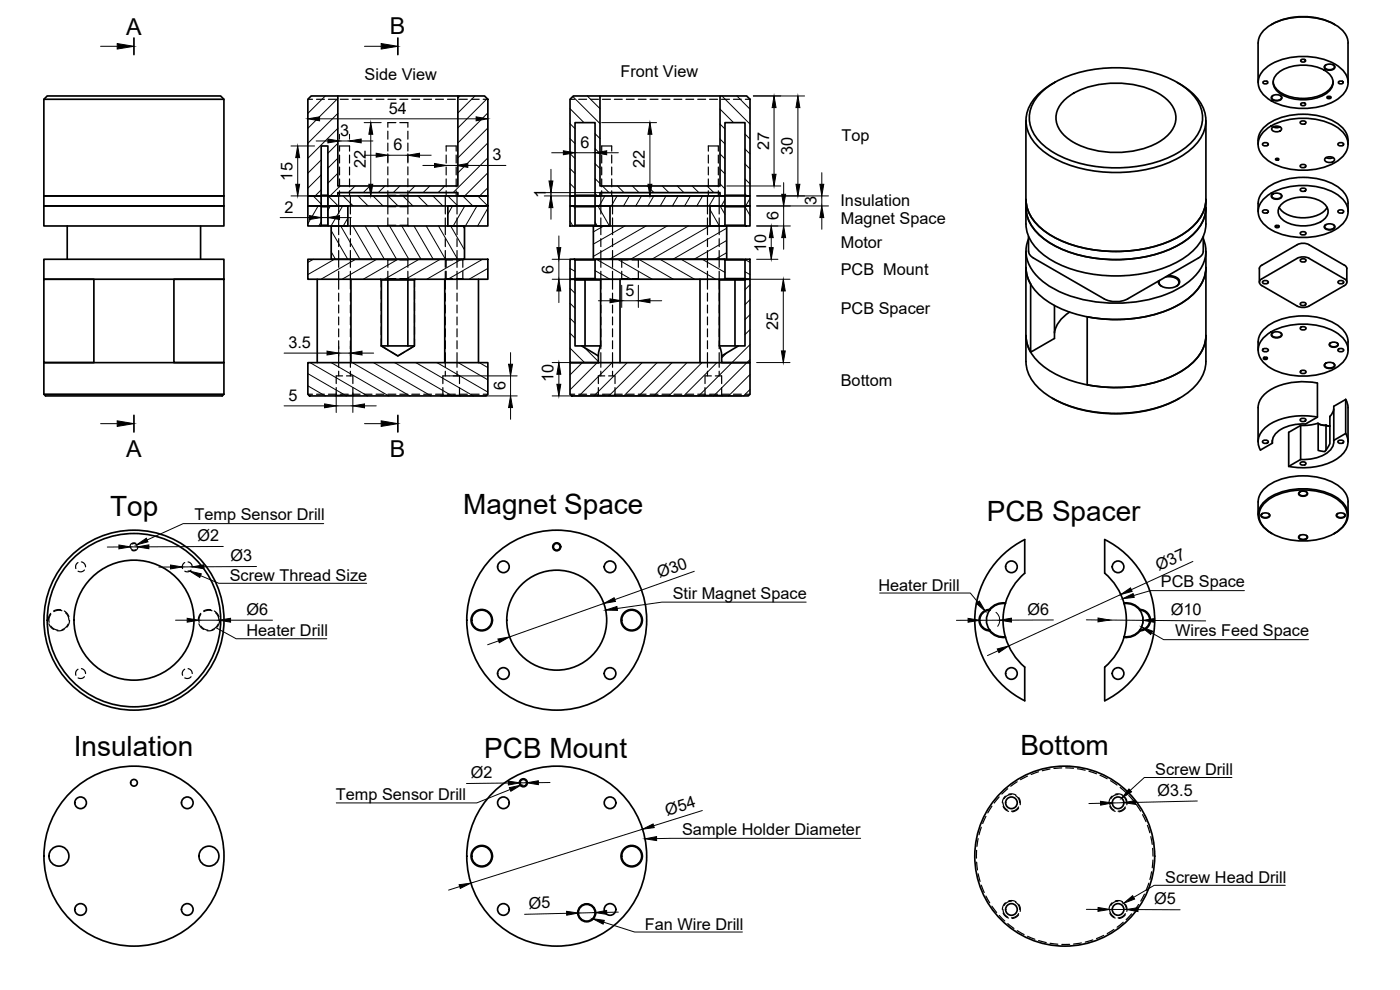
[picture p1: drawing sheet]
<svg xmlns="http://www.w3.org/2000/svg" width="420mm" height="297mm" viewBox="0 0 420 297" stroke-linecap="round" stroke-linejoin="round" font-family="sans-serif">
<!-- layer: Visible -->
<g fill="none" stroke="#000" stroke-width=".51">
<path d="M377.6 12.9v11.9M377.6 12.9a7.8 7.8 0 0 1 5.8-6.4 20.5 20.5 0 0 1 18.8 1.9 6 6 0 0 1 2.4 4.5v11.9M381.5 7.4a20 20 0 0 1 19.1 0M390.6 17.9l.8-.1 .4 .3a.76 .76 0 0 1-.7 .5 .76 .76 0 0 1-.7-.5zM397.6 19.7a2.08 2.08 0 0 1 3 .3 1.78 1.78 0 0 1-3 .6zM397.9 19.5a.64 .64 0 0 0-.4 .6 .64 .64 0 0 0 .5 .6 1.66 1.66 0 0 0 2.5-.7l-.4-.5M13.2 29.8l1-1h52l1 1v29h-54zM13.2 29.8h54M92.4 29.8l1-1h8v27h36v-27h8l1 1v29h-9v-1h-36v1h-2.8l-.2-.2v-14.8h-2v14.8l-.2 .2h-3.8zM101.4 28.8h36M171.1 29.8l1-1h8v27h36v-27h8l1 1v29h-1.3l-.2-.2v-21.8h-6v21.8l-.2 .2h-1.3v-1h-36v1h-1.3l-.2-.2v-21.8h-6v21.8l-.2 .2h-1.3zM180.1 28.8h36"/>
<path d="M307.9 36.2v31a12.3 12.3 0 0 0 5.7 9.6 38.4 38.4 0 0 0 25.9 5.8 31.4 31.4 0 0 0 19.1-7.9 10.9 10.9 0 0 0 3.3-7.5v-31M312.3 27.9a30.6 30.6 0 0 1 19.5-7.5 37.5 37.5 0 0 1 23.1 5.3 11.7 11.7 0 0 1 5.9 10.9 13.7 13.7 0 0 1-7.5 9.4 40.6 40.6 0 0 1-36.8 0 13.2 13.2 0 0 1-7.6-10.7 10.6 10.6 0 0 1 3.4-7.4zM316.5 24.8a15.3 15.3 0 0 0-8.5 10 11.2 11.2 0 0 0 4.7 10.2 36.5 36.5 0 0 0 24.3 6.7 35.2 35.2 0 0 0 20.1-6.7 10.9 10.9 0 0 0 4.4-11.5 15.9 15.9 0 0 0-8.2-8.7M319.7 29.7a25.5 25.5 0 0 1 20.3-4.3 18 18 0 0 1 11.8 6.3 6.8 6.8 0 0 1-1.7 9.3 25.5 25.5 0 0 1-20.3 4.3 18 18 0 0 1-11.7-6.3 6.8 6.8 0 0 1 1.6-9.3zM379.2 24.4l.8-.1 .5 .3a.76 .76 0 0 1-.7 .6 .76 .76 0 0 1-.8-.6zM379.5 39.3a19.4 19.4 0 0 1 17.3-3.1 10.2 10.2 0 0 1 7.5 5.7 6.1 6.1 0 0 1-3.7 6.9 20.7 20.7 0 0 1-20.2-.7 5.3 5.3 0 0 1-.9-8.8zM379.5 20.8a19.4 19.4 0 0 1 17.4-3.1 10.2 10.2 0 0 1 7.5 5.7 6.1 6.1 0 0 1-3.8 6.9 20.7 20.7 0 0 1-20.2-.8 5.3 5.3 0 0 1-.9-8.7zM381.7 28.9a2.08 2.08 0 0 1 3 .3 1.78 1.78 0 0 1-3 .5zM381.8 38.3a1.95 1.95 0 0 1 2.8 .3 1.67 1.67 0 0 1-2.8 .5zM382 28.7a.64 .64 0 0 0-.4 .6 .64 .64 0 0 0 .5 .6 1.66 1.66 0 0 0 2.5-.7l-.4-.5M382.1 38.1l1.3 .2 .8-.2M382.1 24.5a6.2 6.2 0 0 0 5.3 4.6 12.8 12.8 0 0 0 11.7-2.4l.8-1.4 .2-.8"/>
<path d="M383.1 22.3a12.9 12.9 0 0 1 15.9 0 3.5 3.5 0 0 1-.7 5.5 13.5 13.5 0 0 1-14.5 0 3.5 3.5 0 0 1-.7-5.5zM390.3 36.6a.91 .91 0 0 1 .9-.4 .91 .91 0 0 1 .7 .8 .91 .91 0 0 1-1 .3 .91 .91 0 0 1-.6-.7zM390.6 31l.8-.1 .4 .3a.76 .76 0 0 1-.7 .5 .76 .76 0 0 1-.7-.5zM398.4 29l.6-.1 .4 .4-.7 .3-.4-.3zM398.5 29a.44 .44 0 0 0 .3 .5 .44 .44 0 0 0 .5-.4l-.1-.1M401.9 24.4l.8-.1 .4 .3a.76 .76 0 0 1-.7 .6 .76 .76 0 0 1-.7-.6zM13.2 58.8h54v3h-54zM92.4 58.8h4v3h-4zM96.4 58.6h2M96.4 58.8h2M98.4 58.8h48v3h-48zM171.1 58.8h1.5v3h-1.5z"/>
<path d="M172.6 58.6h6M172.6 58.8h45v3h-39v-3M217.6 58.6h6M217.6 58.8h6M223.6 58.8h1.5v3h-1.5zM307.9 59.9a12.3 12.3 0 0 0 5.7 9.6 38.4 38.4 0 0 0 25.9 5.7 31.4 31.4 0 0 0 19.1-7.8 10.9 10.9 0 0 0 3.3-7.5M377.6 43.3a6.9 6.9 0 0 1 4.5-7.1 20.4 20.4 0 0 1 20 1.4 6 6 0 0 1 2.5 5.7M378.9 43.1a.91 .91 0 0 1 1-.4 .91 .91 0 0 1 .7 .8 .91 .91 0 0 1-1 .3 .91 .91 0 0 1-.7-.7zM379.5 59.5a19.4 19.4 0 0 1 17.4-3.1 10.2 10.2 0 0 1 7.5 5.7 6.1 6.1 0 0 1-3.8 6.9 20.7 20.7 0 0 1-20.2-.8 5.3 5.3 0 0 1-.9-8.7zM381.7 58.4a2.08 2.08 0 0 1 3 .3 1.78 1.78 0 0 1-3 .6zM382 58.2a.64 .64 0 0 0-.4 .6 .64 .64 0 0 0 .5 .6 1.66 1.66 0 0 0 2.5-.7l-.4-.5M382.9 47.6l.5-.1 .4 .4-.6 .2-.4-.2z"/>
<path d="M390.3 49.6a.91 .91 0 0 1 .9-.3 .91 .91 0 0 1 .7 .7 .91 .91 0 0 1-1 .4 .91 .91 0 0 1-.6-.8zM390.3 56.7a.91 .91 0 0 1 .9-.3 .91 .91 0 0 1 .7 .7 .91 .91 0 0 1-.9 .4 .91 .91 0 0 1-.7-.8zM397.7 47.5a1.95 1.95 0 0 1 2.8 .3 1.67 1.67 0 0 1-2.8 .5zM398 47.3l1.3 .2 .8-.2M401.6 43.1a.91 .91 0 0 1 .9-.4 .91 .91 0 0 1 .7 .8 .91 .91 0 0 1-.9 .3 .91 .91 0 0 1-.7-.7zM13.2 61.8h54v6h-54zM20.2 67.8v10M60.2 67.8v10M92.4 61.8h3.8l.2 .2v5.6l-.2 .2h-3.8zM92.4 77.8h54v6h-54zM96.2 67.8h2.4M96.4 61.8h2"/>
<path d="M96.4 62h2M96.4 67.6h2M98.6 61.8h5.8v6h-5.8l-.2-.2v-5.6zM99.4 67.8h40v10h-40zM134.4 61.8h12v6h-12zM171.1 61.8h1.3l.2 .2v5.6l-.2 .2h-1.3zM171.1 77.8h1.3l.2 .2v5.6l-.2 .2h-1.3zM172.4 67.8h5.7M172.4 77.8h5.7M172.6 61.8h6M172.6 67.6h6M172.6 62h6"/>
<path d="M172.6 78h6M178.1 67.8h40v10h-40zM178.6 78l.2-.2h38.6l.2 .2v5.6l-.2 .2h-38.6l-.2-.2zM178.8 61.8h4.3v6h-4.3l-.2-.2v-5.6zM213.1 61.8h4.3l.2 .2v5.6l-.2 .2h-4.3zM217.6 61.8h6M217.6 67.6h6M217.6 62h6M217.6 78h6M218.1 67.8h5.7M218.1 77.8h5.7M223.6 78l.2-.2h1.3v6h-1.3l-.2-.2z"/>
<path d="M223.8 61.8h1.3v6h-1.3l-.2-.2v-5.6zM307.9 75.4v33.1a12.3 12.3 0 0 0 5.7 9.6 38.4 38.4 0 0 0 25.9 5.7 31.4 31.4 0 0 0 19.1-7.8 10.9 10.9 0 0 0 3.3-7.5v-33.1M307.9 62.3a12.3 12.3 0 0 0 5.7 9.6 38.4 38.4 0 0 0 25.9 5.8 31.4 31.4 0 0 0 19.1-7.9 10.9 10.9 0 0 0 3.3-7.5M308.7 71l.1 4.8 .8 1.3 21.8 12.6a7.8 7.8 0 0 0 7 0l21.8-12.6 .9-1.3v-4.8M308.7 71.6a10.3 10.3 0 0 0 3.4 12.1 34.2 34.2 0 0 0 21.9 7.3 37.5 37.5 0 0 0 22.5-6.3 11.1 11.1 0 0 0 5.1-11.8l-.5-1.3M377.6 61v2.5M377.6 61a7.8 7.8 0 0 1 5.8-6.4 20.5 20.5 0 0 1 18.8 2 6.7 6.7 0 0 1 2.4 6.9M378.7 79.6l-.6 .4-.1 .6v4.1M378.9 63.3a.91 .91 0 0 1 1-.4 .91 .91 0 0 1 .7 .7 .91 .91 0 0 1-1 .4 .91 .91 0 0 1-.7-.7zM382.9 67.7l.5-.1 .5 .5-.8 .2-.4-.2zM382.9 67.7a.44 .44 0 0 0 .4 .5 .44 .44 0 0 0 .5-.4l-.1-.1M383.9 62.2a8.7 8.7 0 0 0 8.3 3.1 7.5 7.5 0 0 0 6.1-3.1"/>
<path d="M384.4 61.5a10.6 10.6 0 0 1 13.4 0 3.1 3.1 0 0 1-1.4 5 11 11 0 0 1-12-1.1 2.77 2.77 0 0 1 0-3.9zM389.3 73.4l-10.6 6.2M389.3 73.4l1.8-.4 1.8 .4M390.3 69.8a.91 .91 0 0 1 .9-.3 .91 .91 0 0 1 .7 .7 .91 .91 0 0 1-.9 .3 .91 .91 0 0 1-.7-.7zM390.3 77.9a.91 .91 0 0 1 .9-.3 .91 .91 0 0 1 .7 .7 .91 .91 0 0 1-.9 .4 .91 .91 0 0 1-.7-.8zM392.9 73.4l10.6 6.2M397.6 67.7a2.08 2.08 0 0 1 3 .2 1.78 1.78 0 0 1-3 .6zM397.9 67.4a.64 .64 0 0 0-.4 .6 .64 .64 0 0 0 .5 .6 1.66 1.66 0 0 0 2.5-.7l-.4-.5M401.6 63.3a.91 .91 0 0 1 .9-.4 .91 .91 0 0 1 .7 .7 .91 .91 0 0 1-.9 .4 .91 .91 0 0 1-.7-.7zM403.5 79.6l.5 .4 .2 .6M13.2 83.8h15v25h-15zM13.2 83.8h54"/>
<path d="M13.2 83.8v-6h54v6M52.2 83.8h15v25h-15zM95.2 83.8v25M105.3 83.8v25M114.3 83.8l.1 .2M114.4 84h2v19.8h-2M114.4 84v19.8l4.2 2.5a1.15 1.15 0 0 0 1.9-.1l3.9-2.4v-19.8M116.2 83.8l.2 .2h6M122.4 84h2M122.4 84v19.8M122.6 83.8l-.2 .2M124.5 83.8l-.1 .2"/>
<path d="M133.5 83.8v25M143.6 83.8v25M171.1 83.8h1.3l.2 .2v19.8h2l5 3v2h-8.5zM172.6 83.6h6M172.6 84h3v19.8h-1M178.8 83.8h-6.4l7.9 .2M180.3 83.8v20M186.1 83.8v25M210.1 83.8v25M215.9 83.8v20l.6 1.7 .1 1.3M215.9 84h4.7v19.8M217.4 83.8h6.4h-3.1l-.1 .2h3"/>
<path d="M217.6 83.6h6M223.8 83.8h1.3v25h-8.5v-2l5-3h2v-19.8zM316.5 91.7v9.8l-7.2 4.2v-20.4l-1.1-2.9-.3-2.1a12.3 12.3 0 0 0 5.7 9.6 38.4 38.4 0 0 0 25.9 5.7 31.4 31.4 0 0 0 19.1-7.8 10.9 10.9 0 0 0 3.3-7.5 12.4 12.4 0 0 1-5.9 9.7 39.7 39.7 0 0 1-26.6 5.5l-3.1-.4v20.4a41.9 41.9 0 0 0 28.5-4.3 13.3 13.3 0 0 0 7.1-10.5 12.3 12.3 0 0 1-5.7 9.6 38.4 38.4 0 0 1-25.9 5.7 31.4 31.4 0 0 1-19.1-7.8 10.9 10.9 0 0 1-3.3-7.5l.3 2.1 1.1 2.9M321 93.6a9.5 9.5 0 0 0-4.5 6.2M348 84.2a1.22 1.22 0 0 0 .6 1.7M349.8 83.1a3.4 3.4 0 0 1 4 1.4 1.34 1.34 0 0 1-.8 1.4M350.5 82.7a3.1 3.1 0 0 1 3.5 1.8 2.81 2.81 0 0 1-3.3 1.9 2.55 2.55 0 0 1-3.1-2M378.9 84.5a.91 .91 0 0 1 1-.4 .91 .91 0 0 1 .7 .8 .91 .91 0 0 1-1 .3 .91 .91 0 0 1-.7-.7zM382 99.8a.64 .64 0 0 0-.4 .6 .64 .64 0 0 0 .5 .6 1.66 1.66 0 0 0 2.5-.7l-.4-.5M390.3 98.3a.91 .91 0 0 1 .9-.3 .91 .91 0 0 1 .7 .7 .91 .91 0 0 1-.9 .3 .91 .91 0 0 1-.7-.7zM390.3 91a.91 .91 0 0 1 .9-.3 .91 .91 0 0 1 .7 .7 .91 .91 0 0 1-.9 .3 .91 .91 0 0 1-.7-.7zM401.6 84.5a.91 .91 0 0 1 .9-.4 .91 .91 0 0 1 .7 .8 .91 .91 0 0 1-.9 .3 .91 .91 0 0 1-.7-.7z"/>
<path d="M403.5 83.7l-10.6-6.2-1.8-.4-1.8 .4-10.6 6.2a1.07 1.07 0 0 0-.7 1 1.07 1.07 0 0 0 .7 1l10.6 6.1 1.8 .5 1.8-.5 10.6-6.1M403.5 83.6a1.08 1.08 0 0 1 .7 1.1 1.08 1.08 0 0 1-.7 1M404.2 80.6v4.1M13.2 118.3a2.54 2.54 0 0 0 2.5 .5h49a2.54 2.54 0 0 0 2.5-.5M13.2 118.3h54M13.2 118.3v-9.5h54v9.5M92.4 108.8h54v9.5l-.5 .5h-53l-.5-.5zM116.4 103.8h6M122.4 103.8h2M171.1 108.8h54v9.5l-.5 .5h-53l-.5-.5zM175.6 103.8h4.7l-.6 1.7-.1 1.3M215.9 103.8h5.7"/>
<path d="M315.8 119.5a41.5 41.5 0 0 0 38.2 0M377.6 102.6v2.5M377.6 102.6a7.8 7.8 0 0 1 5.8-6.4 20.5 20.5 0 0 1 18.8 1.9 6 6 0 0 1 2.4 4.5M378.9 104.9a.91 .91 0 0 1 1-.4 .91 .91 0 0 1 .7 .7 .91 .91 0 0 1-1 .4 .91 .91 0 0 1-.7-.7zM379.3 107.3l.6-.1 .4 .4-.7 .2-.4-.2zM379.4 107.2a.44 .44 0 0 0 .4 .5 .44 .44 0 0 0 .5-.3l-.2-.2M379.5 101.1a19.4 19.4 0 0 1 17.4-3.1 10.2 10.2 0 0 1 7.5 5.7 6.1 6.1 0 0 1-3.8 6.9 20.7 20.7 0 0 1-20.2-.8 5.3 5.3 0 0 1-.9-8.7zM381.7 100a2.08 2.08 0 0 1 3 .3 1.78 1.78 0 0 1-3 .6zM390.3 111.4a.91 .91 0 0 1 .9-.3 .91 .91 0 0 1 .7 .7 .91 .91 0 0 1-.9 .3 .91 .91 0 0 1-.7-.7zM397.6 109.2a2.08 2.08 0 0 1 3 .3 1.78 1.78 0 0 1-3 .6zM397.9 109a.64 .64 0 0 0-.4 .6 .64 .64 0 0 0 .5 .6 1.66 1.66 0 0 0 2.5-.8l-.4-.4M399 103.1a1.66 1.66 0 0 1 2.6 .3 1.55 1.55 0 0 1-2.7 0z"/>
<path d="M399.3 102.8l-.2 .3a1.1 1.1 0 0 0 .6 1 1.1 1.1 0 0 0 1.1-.1 .67 .67 0 0 0 .7-.9l-.3-.3M401.6 104.9a.91 .91 0 0 1 .9-.4 .91 .91 0 0 1 .7 .7 .91 .91 0 0 1-.9 .4 .91 .91 0 0 1-.7-.7zM403.9 119.8l.5 1.5 .2 1v10.3M403.9 119.9l-3.6 2v10.2M403.9 119.9v10.2M404.6 102.6v2.5M377.6 132.6v-10.3a7.7 7.7 0 0 1 5.6-6.3 21.9 21.9 0 0 1 12.2-1.1v10.3l-3.6 2a11.1 11.1 0 0 0-9.4 3.5l-.5 1.1v1.2M378.9 132.4a.91 .91 0 0 1 1-.4 .91 .91 0 0 1 .7 .7 .91 .91 0 0 1-1 .4 .91 .91 0 0 1-.7-.7zM381.8 132.1v.9M390.3 125.8a.91 .91 0 0 1 .9-.3 .91 .91 0 0 1 .7 .7 .91 .91 0 0 1-1 .3 .91 .91 0 0 1-.6-.7zM390.3 138.9a.91 .91 0 0 1 .9-.4 .91 .91 0 0 1 .7 .7 .91 .91 0 0 1-1 .4 .91 .91 0 0 1-.6-.7zM390.3 137.9v-10.2l-3.5 2v10.2"/>
<path d="M390.3 137.9l-3.5 2M395.4 125.2a19.4 19.4 0 0 0-15.8 3.2 5.1 5.1 0 0 0-1.3 6.6l3.5-2M395.6 127.1l-3 .5h-2.3M395.6 127.1l1.3 .5h1.1M395.8 127.2l2.1 .4M397.9 127.6h.1M397.9 127.6l1.2 .2-1.1-.2M398 127.6v7.4M400.3 122.7l-.3 .9-.9 1.4v8.1l-.8 1.4a1.5 1.5 0 0 1-2.3 .7h-.4v-8.1M400.3 132.1a5.1 5.1 0 0 1-4.1 4.9l-3.2 .8-2.7 .1M401.6 132.4a.91 .91 0 0 1 .9-.4 .91 .91 0 0 1 .7 .7 .91 .91 0 0 1-.9 .4 .91 .91 0 0 1-.7-.7zM403.9 130.1a5.3 5.3 0 0 1-2.3 7.3 20.1 20.1 0 0 1-14.8 2.5"/>
<path d="M403.9 130.1l-3.6 2M377.6 150.6v3.9M377.6 150.6a7.8 7.8 0 0 1 5.8-6.4 20.5 20.5 0 0 1 18.8 1.9 6 6 0 0 1 2.4 4.5v3.9M378.5 154.4a1.66 1.66 0 0 1 2.6 .3 1.55 1.55 0 0 1-2.7 0zM378.8 154.1l-.2 .2a1.1 1.1 0 0 0 .6 1 1.1 1.1 0 0 0 1.1-.1 .67 .67 0 0 0 .6-.9l-.2-.2M379.7 150.7a19.1 19.1 0 0 1 17-3 10 10 0 0 1 7.4 5.6 6 6 0 0 1-3.7 6.8 20.3 20.3 0 0 1-19.8-.7 5.2 5.2 0 0 1-.9-8.7zM389.8 147.8a1.66 1.66 0 0 1 2.6 .3 1.55 1.55 0 0 1-2.7 0zM390.2 147.5l-.3 .3a1.1 1.1 0 0 0 .6 1 1.1 1.1 0 0 0 1.1-.1 .67 .67 0 0 0 .7-.9l-.3-.3M400.6 160l-.2 .1M400.6 160a6.1 6.1 0 0 0 3.8-6.9 10.2 10.2 0 0 0-7.5-5.7 20.5 20.5 0 0 0-16.5 2.3 5.5 5.5 0 0 0 0 9.5l1.3 .9M401.1 154.4a1.66 1.66 0 0 1 2.6 .3 1.55 1.55 0 0 1-2.7 0zM401.5 154.1l-.3 .2a1.1 1.1 0 0 0 .6 1 1.1 1.1 0 0 0 1.1-.1 .67 .67 0 0 0 .7-.9l-.3-.2"/>
<path d="M307.5 172v-10.1a27 27 0 0 0-15 24.2 27 27 0 0 0 15 24.2M307.5 172a18.4 18.4 0 0 0-5.7 8.9 5.2 5.2 0 0 0-4.9 2 3.2 3.2 0 0 0-3.1 3.2 3.2 3.2 0 0 0 3.1 3.2M331.5 172v-10.1a27 27 0 0 1 15 24.2 27 27 0 0 1-15 24.2M331.5 172a18.4 18.4 0 0 1 5.8 8.9 5.2 5.2 0 0 1 4.8 2 3.2 3.2 0 0 1 3.1 3.2 3.2 3.2 0 0 1-3.1 3.2M389.8 160.9a1.66 1.66 0 0 1 2.6 .3 1.55 1.55 0 0 1-2.7 0zM390.2 160.6l-.3 .3a1.1 1.1 0 0 0 .6 1 1.1 1.1 0 0 0 1.1-.1 .67 .67 0 0 0 .7-.9l-.3-.3M296.9 182.9l.1 .2M296.9 189.3a5.2 5.2 0 0 0 4.9 1.9M297 189.1l-.1 .2M297 189.1a5 5 0 0 0 4.7 1.9M297 183.1a5 5 0 0 0 0 6M297 183.1a3 3 0 0 0-3 3 3 3 0 0 0 3 3"/>
<path d="M301.7 181.1l-.7 4.4 .1 2.3 .6 3.2M301.7 191l.1 .2M301.7 181.1a5 5 0 0 0-4.7 2M301.8 180.9l-.1 .2M301.8 191.2a18.5 18.5 0 0 0 5.7 9v10.1M337.3 180.9l.7 4.6v2.3l-.7 3.4M337.3 191.2a18.5 18.5 0 0 1-5.8 9v10.1M337.4 181.1a5 5 0 0 1 4.6 2M342 189.1l.1 .2M342 183.1a3 3 0 0 1 3 3 3 3 0 0 1-3 3M342 189.1a5 5 0 0 1-4.6 1.9M342 183.1a5 5 0 0 1 0 6"/>
<path d="M342.1 182.9l-.1 .2M342.1 189.3a5.2 5.2 0 0 1-4.8 1.9"/>
<circle cx="151.1" cy="170.1" r="1.75"/>
<circle cx="167.1" cy="164.1" r="1.2"/>
<circle cx="167.1" cy="164.1" r="1.01"/>
<circle cx="183.1" cy="170.1" r="1.75"/>
<circle cx="303.5" cy="170.1" r="1.75"/>
<circle cx="335.5" cy="170.1" r="1.75"/>
<circle cx="40.2" cy="186.1" r="26"/>
<circle cx="40.2" cy="186.1" r="18"/>
<circle cx="40.2" cy="186.1" r="27"/>
<circle cx="144.6" cy="186.1" r="3.2"/>
<circle cx="144.6" cy="186.1" r="3"/>
<circle cx="167.1" cy="186.1" r="15"/>
<circle cx="167.1" cy="186.1" r="27"/>
<circle cx="189.6" cy="186.1" r="3.2"/>
<circle cx="189.6" cy="186.1" r="3"/>
<circle cx="151.1" cy="202.1" r="1.75"/>
<circle cx="183.1" cy="202.1" r="1.75"/>
<circle cx="303.5" cy="202.1" r="1.75"/>
<circle cx="335.5" cy="202.1" r="1.75"/>
<circle cx="40.2" cy="234.9" r="1.01"/>
<circle cx="157.1" cy="234.9" r="1.2"/>
<circle cx="157.1" cy="234.9" r="1.01"/>
<circle cx="17.7" cy="256.9" r="3"/>
<circle cx="24.2" cy="240.9" r="1.75"/>
<circle cx="40.2" cy="256.9" r="27"/>
<circle cx="56.2" cy="240.9" r="1.75"/>
<circle cx="62.7" cy="256.9" r="3"/>
<circle cx="144.6" cy="256.9" r="3.2"/>
<circle cx="144.6" cy="256.9" r="3"/>
<circle cx="151.1" cy="240.9" r="1.75"/>
<circle cx="167.1" cy="256.9" r="27"/>
<circle cx="183.1" cy="240.9" r="1.75"/>
<circle cx="189.6" cy="256.9" r="3.2"/>
<circle cx="189.6" cy="256.9" r="3"/>
<circle cx="303.5" cy="240.9" r="1.75"/>
<circle cx="319.5" cy="256.9" r="27"/>
<circle cx="335.5" cy="240.9" r="1.75"/>
<circle cx="24.2" cy="272.9" r="1.75"/>
<circle cx="56.2" cy="272.9" r="1.75"/>
<circle cx="151.1" cy="272.9" r="1.75"/>
<circle cx="176.1" cy="273.9" r="2.7"/>
<circle cx="176.1" cy="273.9" r="2.51"/>
<circle cx="183.1" cy="272.9" r="1.75"/>
<circle cx="303.5" cy="272.9" r="1.75"/>
<circle cx="335.5" cy="272.9" r="1.75"/>
</g>
<!-- layer: Hidden -->
<g fill="none" stroke="#000" stroke-width=".36">
<path d="M92.4 29.8h1.4M95 29.8h2.4M98.6 29.8h2.3M102.1 29.8h2.4M105.7 29.8h2.4M109.3 29.8h2.4M112.9 29.8h2.3M116.4 39.4v2.3M116.4 29.8h2.4M118.8 36.8h-2.4v1.4M120 29.8h2.4M120 36.8h2.4v1.4"/>
<path d="M122.4 39.4v2.3M123.6 29.8h2.3M127.1 29.8h2.4M130.7 29.8h2.4M134.3 29.8h2.4M137.9 29.8h2.4M141.4 29.8h2.4M145 29.8h1.4M171.1 29.8h1.4M173.7 29.8h2.3M177.2 29.8h2.4M180.8 29.8h2.4"/>
<path d="M184.4 29.8h2.4M188 29.8h2.3M191.5 29.8h2.4M195.1 29.8h2.4M198.7 29.8h2.4M202.2 29.8h2.4M205.8 29.8h2.4M209.4 29.8h2.4M213 29.8h2.3M216.5 29.8h2.4M220.1 29.8h2.4M223.7 29.8h1.4"/>
<path d="M101.6 58.8v5.4M101.9 45.3v-1.5h3v1.5M101.9 46.5v2.4M101.9 50.1v2.4M101.9 53.7v2.4M101.9 57.2v1.6M104.9 46.5v2.4M104.9 50.1v2.4M104.9 53.7v2.4M104.9 57.2v1.6M105.2 58.8v5.4M116.4 58.6h2.4"/>
<path d="M116.4 58.6l-.2 .2M116.4 42.9v2.4M116.4 46.5v2.4M116.4 50.1v2.4M116.4 53.6v2.4M116.4 57.2v1.4M116.4 58.8v3M120 58.6h2.4M122.4 58.6l.2 .2M122.4 42.9v2.4M122.4 46.5v2.4M122.4 50.1v2.4"/>
<path d="M122.4 53.6v2.4M122.4 57.2v1.4M122.4 58.8v3M133.6 58.8v5.4M133.9 45.3v-1.5h3v1.5M133.9 46.5v2.4M133.9 50.1v2.4M133.9 53.7v2.4M133.9 57.2v1.6M136.9 46.5v2.4M136.9 50.1v2.4M136.9 53.7v2.4"/>
<path d="M136.9 57.2v1.6M137.2 58.8v5.4M180.3 58.8v5.4M180.6 45.3v-1.5h3v1.5M180.6 46.5v2.4M180.6 50.1v2.4M180.6 53.7v2.4M180.6 57.2v1.6M183.6 46.5v2.4M183.6 50.1v2.4M183.6 53.7v2.4M183.6 57.2v1.6"/>
<path d="M183.8 58.8v5.4M212.3 58.8v5.4M212.6 45.3v-1.5h3v1.5M212.6 46.5v2.4M212.6 50.1v2.4M212.6 53.7v2.4M212.6 57.2v1.6M215.6 46.5v2.4M215.6 50.1v2.4M215.6 53.7v2.4M215.6 57.2v1.6M215.8 58.8v5.4"/>
<path d="M101.6 65.4v5M101.6 71.6v2.4M101.6 75.2v5M105.2 65.4v5M105.2 71.6v2.4M105.2 75.2v5M116.2 61.8l.2 .2M116.2 77.8l.2 .2M116.4 62h2.4M116.4 67.6h2.4M116.4 78h2.4M116.4 62v2.2"/>
<path d="M116.4 65.4v2.2M116.4 78v2.2M116.4 67.6l-.2 .2M120 62h2.4M120 67.6h2.4M120 78h2.4M122.4 65.4v2.2M122.4 78v2.2M122.4 67.6l.2 .2M122.6 61.8l-.2 .2v2.2M122.6 77.8l-.2 .2M133.6 65.4v5"/>
<path d="M133.6 71.6v2.4M133.6 75.2v5M133.7 77.8l.2 .2M133.9 78h1.9M133.9 78v2.2M137 78h1.9M137.2 65.4v5M137.2 71.6v2.4M137.2 75.2v5M138.9 78v2.2M139.1 77.8l-.2 .2M180.3 65.4v5"/>
<path d="M180.3 71.6v2.4M180.3 75.2v5M183.8 65.4v5M183.8 71.6v2.4M183.8 75.2v5M186.4 77.8l.2 .2M186.6 78h1.9M186.6 78v2.2M189.7 78h1.9M191.6 78v2.2M191.8 77.8l-.2 .2M212.3 65.4v5"/>
<path d="M212.3 71.6v2.4M212.3 75.2v5M215.8 65.4v5M215.8 71.6v2.4M215.8 75.2v5M101.6 81.4v5.4M101.6 88v2.3M101.6 91.5v2.4M101.6 95.1v2.4M101.6 98.7v2.4M105.2 81.4v5.4M105.2 88v2.3"/>
<path d="M105.2 91.5v2.4M105.2 95.1v2.4M105.2 98.7v2.4M114.2 83.8l.2 .2M114.4 84h.1M114.4 84v2.2M114.4 87.3v2.4M114.4 90.9v2.4M114.4 94.5v2.4M114.4 98.1v2.3M116.4 83.6h2.4M116.4 81.4v2.2"/>
<path d="M116.4 83.6l-.2 .2M120 83.6h2.4M122.4 81.4v2.2M122.4 83.6l.2 .2M124.4 84h.1M124.4 84v2.2M124.4 87.3v2.4M124.4 90.9v2.4M124.4 94.5v2.4M124.4 98.1v2.3M124.6 83.8l-.2 .2M133.6 81.4v5.4"/>
<path d="M133.6 88v2.3M133.6 91.5v2.4M133.6 95.1v2.4M133.6 98.7v2.4M133.9 83.6h1.9M133.9 81.4v2.2M133.9 83.6l-.2 .2M137 83.6h1.9M137.2 81.4v5.4M137.2 88v2.3M137.2 91.5v2.4M137.2 95.1v2.4"/>
<path d="M137.2 98.7v2.4M138.9 83.6l.2 .2M138.9 81.4v2.2M180.3 81.4v5.4M180.3 88v2.3M180.3 91.5v2.4M180.3 95.1v2.4M180.3 98.7v2.4M183.8 81.4v5.4M183.8 88v2.3M183.8 91.5v2.4M183.8 95.1v2.4"/>
<path d="M183.8 98.7v2.4M186.6 83.6h1.9M186.6 83.6l-.2 .2M186.6 81.4v2.2M189.7 83.6h1.9M191.6 83.6l.2 .2M191.6 81.4v2.2M212.3 81.4v5.4M212.3 88v2.3M212.3 91.5v2.4M212.3 95.1v2.4M212.3 98.7v2.4"/>
<path d="M215.8 81.4v5.4M215.8 88v2.3M215.8 91.5v2.4M215.8 95.1v2.4M215.8 98.7v2.4M92.4 118.3h1.4M95 118.3h2.4M98.6 118.3h2.3M100.9 118.6h1.9M100.9 116.3v2.3l-.2 .2M101.6 102.2v2.4M101.6 105.8v4.4"/>
<path d="M101.6 111.4v1.4M102.1 118.3h2.4M102.8 112.8h-1.9v2.3M104 118.6h1.9M104 112.8h1.9v2.3M105.2 102.2v2.4M105.2 105.8v4.4M105.2 111.4v1.4M105.7 118.3h2.4M105.9 118.6l.2 .2M105.9 116.3v2.3M109.3 118.3h2.4"/>
<path d="M112.9 118.3h2.3M114.4 103.8h.1M114.4 103.8l2 1.2M114.4 101.6v2.2M116.4 118.3h2.4M117.4 105.6l2 1.2 2-1.2M120 118.3h2.4M123.6 118.3h2.3M124.4 103.8h.1M124.4 103.8l-2 1.2M124.4 101.6v2.2M127.1 118.3h2.4"/>
<path d="M130.7 118.3h2.4M132.9 118.6h1.9M132.9 116.3v2.3l-.2 .2M133.6 102.2v2.4M133.6 105.8v4.4M133.6 111.4v1.4M134.3 118.3h2.4M134.8 112.8h-1.9v2.3M136 118.6h1.9M136 112.8h1.9v2.3M137.2 102.2v2.4M137.2 105.8v4.4"/>
<path d="M137.2 111.4v1.4M137.9 118.3h2.4M137.9 118.6l.2 .2M137.9 116.3v2.3M141.4 118.3h2.4M145 118.3h1.4M171.1 118.3h1.4M173.7 118.3h2.3M177.2 118.3h2.4M179.6 118.6h1.9M179.6 116.3v2.3l-.2 .2M180.3 102.2v2.4"/>
<path d="M180.3 105.8v4.4M180.3 111.4v1.4M180.8 118.3h2.4M181.5 112.8h-1.9v2.3M182.7 118.6h1.9M182.7 112.8h1.9v2.3M183.8 102.2v2.4M183.8 105.8v4.4M183.8 111.4v1.4M184.4 118.3h2.4M184.6 118.6l.2 .2M184.6 116.3v2.3"/>
<path d="M188 118.3h2.3M191.5 118.3h2.4M195.1 118.3h2.4M198.7 118.3h2.4M202.2 118.3h2.4M205.8 118.3h2.4M209.4 118.3h2.4M211.6 118.6h1.9M211.6 116.3v2.3l-.2 .2M212.3 102.2v2.4M212.3 105.8v4.4M212.3 111.4v1.4"/>
<path d="M213 118.3h2.3M213.5 112.8h-1.9v2.3M214.7 118.6h1.9M214.7 112.8h1.9v2.3M215.8 102.2v2.4M215.8 105.8v4.4M215.8 111.4v1.4M216.5 118.3h2.4M216.6 118.6l.2 .2M216.6 116.3v2.3M220.1 118.3h2.4M223.7 118.3h1.4"/>
<path d="M23.4 168.8a1.47 1.47 0 0 0-.6 1.8M24.4 168.6a1.52 1.52 0 0 1 1.3 1.5M25.3 171a1.47 1.47 0 0 1-1.9 .4M39.2 164.1a1.01 1.01 0 0 0 1.5 .8M39.7 163.2a.99 .99 0 0 1 1.5 .9M40.8 163a1.21 1.21 0 0 0-1.8 1.1M41.4 164.1a1.2 1.2 0 0 1-1.8 1M55.4 168.8a1.47 1.47 0 0 0-.6 1.8M56.5 168.6a1.52 1.52 0 0 1 1.2 1.5M57.3 171a1.44 1.44 0 0 1-1.8 .4M14.7 187.2l.4 .8 1 .8M15.2 184l-.6 1.1-.1 1"/>
<path d="M15.2 184.3l-.5 1.3 .1 1.1M15.3 187.9l.7 .7 1.4 .5M18.2 182.9h-.9l-1.2 .4M18.6 183.2l-1.2-.1-1.2 .4M19.3 188.9l-1 .3h-1.2M19.3 183.3l.8 .7 .6 1M19.7 183.9l.6 .8 .4 1.4M20.4 187.3l-.7 1-1.1 .6M20.9 186.1l-.3 1.2-.5 .9M59.7 187.2l.4 .8 1 .8M60.3 184l-.6 1.1-.2 1M60.3 184.3l-.6 1.3 .1 1.1"/>
<path d="M60.3 187.9l.8 .7 1.3 .5M63.3 182.9h-1l-1.2 .4M63.6 183.2l-1.2-.1-1.2 .4M64.3 188.9l-1 .3h-1.2M64.3 183.3l.8 .7 .6 1M64.7 183.9l.6 .8 .4 1.4M65.4 187.3l-.7 1-1.1 .6M65.9 186.1l-.3 1.2-.5 .9M23.4 200.8a1.48 1.48 0 0 0-.6 1.8M24.4 200.6a1.48 1.48 0 0 1 1.3 1.5M25.3 203a1.51 1.51 0 0 1-1.9 .4M55.4 200.8a1.48 1.48 0 0 0-.6 1.8"/>
<path d="M56.5 200.6a1.48 1.48 0 0 1 1.2 1.5M57.3 203a1.47 1.47 0 0 1-1.8 .4M299.9 239.1l-1.5 1.8M301.7 238.9l-.5 .6-.4 1.4M302.4 236.7l-1.7 1.6M302.7 238.3l1.3-.1 .9 .4M303.5 238.4l-1.3 .4-.8 .8M304.8 238.7l.9 .9 .3 1.3M305.3 234.6l-2 1.3M305.7 239.3l.5 1.1v1.1M308.4 232.9l-2.1 1M311.7 231.6l-2.2 .8"/>
<path d="M315.1 230.7l-2.3 .6M318.6 230.4l-2.3 .2M319.8 230.4l2.4 .1M323.3 230.7l2.4 .4M326.8 231.4l2.3 .8M330.1 232.6l2.2 1M333.3 234.2l1.9 1.3M333.7 238.9l-.7 1.1-.2 .9M334.7 238.3l1.3-.1 .9 .4M335.5 238.4l-1.3 .4-.8 .8M336.2 236.3l1.7 1.5M336.8 238.7l.9 .9 .3 1.3"/>
<path d="M337.7 239.3l.5 1.1v1.1M338.8 238.7l1.5 1.8M293.1 255.1v2.4M293.1 258.7l.2 2.3M293.6 251.6l-.4 2.3M294.5 248.2l-.7 2.3M295.9 244.9l-1 2.2M297.7 241.9l-1.3 2M301 240.9l.3 1.1 1 1M301.1 242l.7 1 .9 .4M305.7 242.5l-.8 .7-1.1 .4M305.7 242.1l-1 1-1.1 .3"/>
<path d="M333 240.9l.3 1.1 1 1M333.1 242l.7 1 .9 .4M337.7 242.5l-.8 .7-1.1 .4M337.7 242.1l-1 1-1.1 .3M341 241.4l1.3 2M342.9 244.4l1 2.1M344.4 247.6l.7 2.3M345.4 251l.4 2.4M345.9 254.5l.1 2.4M346 258l-.2 2.4M293.6 262.2l.5 2.3M294.5 265.6l.9 2.2"/>
<path d="M295.9 268.8l1.1 2.1M297.7 271.9l1.4 1.9M299.9 274.7l1.6 1.6M301 272.9l.5 1.5 .8 .6M301.1 274l.7 1 .9 .4M301.7 270.9l-.5 .6-.4 1.4M302.4 277.1l1.9 1.5M302.7 270.3l1.3-.1 .9 .4M303.5 270.4l-1 .2-1.1 1.1M304.8 270.7l.9 .9 .3 1.3M305.3 279.2l2 1.2M305.7 274.5l-.8 .7-1.1 .4"/>
<path d="M305.7 274.1l-1 1-1.1 .3M305.7 271.3l.5 1.1v1.1M333 272.9l.5 1.5 .8 .6M333.1 274l.7 1 .9 .4M333.7 270.9l-.7 1.1-.2 .9M334.3 278.9l-2 1.2M334.7 270.3l1.3-.1 .9 .4M335.5 270.4l-1.3 .4-.8 .9M336.8 270.7l.9 .9 .3 1.3M337.1 276.7l-1.8 1.5M337.7 271.3l.5 1.1v1.1M337.7 274.5l-.8 .7-1.1 .4"/>
<path d="M337.7 274.1l-1 1-1.1 .3M339.6 274.2l-1.6 1.7M341.7 271.4l-1.4 1.9M343.5 268.3l-1.2 2.1M344.8 265l-.9 2.2M345.6 261.6l-.5 2.3M308.4 280.9l2.2 .9M311.7 282.2l2.3 .6M315.1 283l2.4 .3M321 283.3l-2.3 .1M324.5 282.9l-2.3 .4M328 282l-2.3 .7"/>
<path d="M331.2 280.7l-2.1 .9"/>
</g>
<!-- layer: Hatching -->
<g fill="none" stroke="#000" stroke-width=".3">
<path d="M97.6 28.8l-5.2 5.2M101.4 29.5l-9 9M101.4 34l-9 9M101.4 38.5l-9 9M138 28.8l-.6 .6M142.5 28.8l-5.1 5.1M146.2 29.6l-8.8 8.8M146.4 33.9l-9 9M146.4 38.4l-9 9M171.1 37.1l1.5 1.5M171.1 32.6l4.2 4.2M171.9 29l8.2 8.1"/>
<path d="M176.2 28.8l3.9 3.8M216.1 37.2l1.5 1.5M216.1 32.7l4.1 4.1M216.7 28.8l8.4 8.4M221.1 28.8l4 3.9M94 58.8l2.4 2.4M96.4 48l-4 4M96.4 52.5l-4 4M96.4 57l-1.8 1.8M98.5 58.8l3 3M101.4 43l-3 3M101.4 47.5l-3 3"/>
<path d="M101.4 52l-3 3M102.1 55.8l-3 3M103 58.8l3 3M106.6 55.8l-2.1 2M107.5 58.8l3 3M111 55.8l-2 2M112 58.8l3 3M115.5 55.8l-2 2M116.4 58.8l3 3M120 55.8l-2 2M120.9 58.8l3 3M124.5 55.8l-2 2"/>
<path d="M125.4 58.8l3 3M129 55.8l-2 2M129.9 58.8l3 3M133.5 55.8l-2 2M134.4 58.8l3 3M138.9 58.8l3 3M143.4 58.8l3 3M146.4 42.9l-9 9M146.4 47.4l-10.4 10.4M146.4 51.9l-6.9 6.9M146.4 56.4l-2.4 2.4M171.1 55.1l1.5 1.5"/>
<path d="M171.1 50.6l1.5 1.5M171.1 46.1l1.5 1.5M171.1 41.6l1.5 1.5M178.6 58.1l.7 .7M178.6 53.6l1.5 1.5M178.6 49.1l1.5 1.5M178.6 44.6l1.5 1.5M178.6 40.1l1.5 1.5M180.8 55.8l2 2M181.5 58.8l-1.7 3M185.2 58.8l-1.7 3M185.3 55.8l2 2"/>
<path d="M188.9 58.8l-1.8 3M189.8 55.8l2 2M192.5 58.8l-1.7 3M194.3 55.8l2 2M196.2 58.8l-1.7 3M198.8 55.8l1.9 2M199.9 58.8l-1.8 3M203.2 55.8l2.1 2M203.5 58.8l-1.7 3M207.2 58.8l-1.7 3M207.7 55.8l2 2M210.9 58.8l-1.8 3"/>
<path d="M212.2 55.8l2 2M214.5 58.8l-1.7 3M216.1 55.1l1.5 1.5M216.1 50.7l1.5 1.5M216.1 46.2l1.5 1.5M216.1 41.7l1.5 1.5M217.6 59.9l-1.1 1.9M223.6 58.2l.6 .6M223.6 53.7l1.5 1.5M223.6 49.2l1.5 1.5M223.6 44.7l1.5 1.5M223.6 40.2l1.5 1.5"/>
<path d="M225.1 59.6l-1.3 2.2M92.4 61.7l.1 .1M94 77.8l-1.6 .9M95.5 61.8l-3.1 5.3M96.4 66.6l-.7 1.2M99.1 61.8l-.7 1.3M99.4 75.6l1.3 2.2M99.4 69.2l5 8.6M100.4 77.8l-8 4.6M102.3 67.8l5.7 10M102.8 61.8l-3.4 6M104.4 65.4l-1.4 2.4"/>
<path d="M105.9 67.8l5.8 10M106.7 77.8l-10.4 6M109.6 67.8l5.8 10M113.1 77.8l-10.4 6M113.3 67.8l5.7 10M116.9 67.8l5.8 10M119.4 77.8l-10.4 6M120.6 67.8l5.8 10M124.2 67.8l5.8 10M125.8 77.8l-10.4 6M127.9 67.8l5.8 10M131.6 67.8l5.8 10"/>
<path d="M132.1 77.8l-10.4 6M135.3 67.8l4.1 7.2M135.8 61.8l-1.4 2.4M138.5 77.8l-10.4 6M138.9 67.8l.5 .8M139.5 61.8l-3.5 6M143.2 61.8l-3.5 6M144.8 77.8l-10.4 6M146.4 62.5l-3.1 5.3M171.1 66.3l.8 1.5M172.1 61.8l.5 .8M172.6 61.6l-.1 .2"/>
<path d="M178.6 66.6l.6 1.2M179 77.8l10.4 6M179.5 61.8l3.4 6M181.2 67.8l-3.1 1.8M185.4 77.8l10.3 6M187.5 67.8l-9.4 5.4M191.7 77.8l10.4 6M193.9 67.8l-15.8 9.1M198.1 77.8l10.3 6M200.2 67.8l-17.3 10M204.4 77.8l10.4 6M206.6 67.8l-17.3 10"/>
<path d="M210.8 77.8l6.8 3.9M212.9 67.8l-17.3 10M213.1 62.9l2.8 4.9M216.1 61.8l1.5 2.5M217.1 77.8l.5 .3M218.1 68.5l-16.1 9.3M218.1 72.2l-9.8 5.6M218.1 75.8l-3.4 2M223.6 62l1.5 2.6M223.7 77.9l1.4 .8M146.4 80.5l-5.6 3.3M171.1 80.5l1.5 .9"/>
<path d="M171.1 100l1.5 1.5M171.1 95.5l1.5 1.5M171.1 91l1.5 1.5M171.1 86.5l1.5 1.5M178.6 81.2l4.4 2.6M223.6 81.5l1.5 .9M225.1 85.4l-1.5 1.5M225.1 89.9l-1.5 1.5M225.1 94.4l-1.5 1.5M225.1 98.9l-1.5 1.5M92.4 115.8l5.2 3M92.4 112.1l11.6 6.7"/>
<path d="M93 108.8l17.3 10M99.4 108.8l17.3 10M105.7 108.8l17.3 10M112.1 108.8l17.3 10M118.4 108.8l17.3 10M124.8 108.8l17.3 10M131.1 108.8l15.3 8.8M137.5 108.8l8.9 5.1M143.8 108.8l2.6 1.5M171.1 104.4l4.3 4.4M174.8 108.8l-3.7 3.7M175.4 104.3l4.2 4.2"/>
<path d="M179.3 108.8l-8.2 8.2M183.7 108.8l-9.9 10M188.3 108.8l-10.1 10M192.7 108.8l-10 10M197.2 108.8l-10 10M201.7 108.8l-10 10M206.2 108.8l-10 10M210.7 108.8l-10 10M215.2 108.8l-10 10M218.1 105.9l-1.5 1.5M225.1 103.4l-15.4 15.4M225.1 107.9l-10.9 10.9"/>
<path d="M225.1 112.4l-6.4 6.4M225.1 116.9l-2 1.9"/>
</g>
<!-- layer: Annotations -->
<path d="M40.2 11.4v5M119.4 11.4v5M40.2 124.6v5M119.4 124.6v5" fill="none" stroke="#000" stroke-width=".51"/>
<g fill="none" stroke="#000" stroke-width=".3">
<path d="M30.2 13.9h5M109.4 13.9h5M30.2 127.1h5M109.4 127.1h5M97.2 157.1h-42.2l-10.8 4.9M60.2 172.7l5.5 2.3h44.3M264 177.9h27.2l2.3 2.8M373.5 177.2h-28.2l-5.1 1.5M64.7 188.3l6.2 3.4h27.2M241.9 180.7h-43.3l-13.4 1.9M345.6 189.9l3.6 2h43.5M153.1 236.9l-10 4h-42.2"/>
<path d="M369.7 233.3h-26.3l-4.2 3.9M258.3 251.5l-61.2 .1M181.2 276.7l9.2 2.9h32.4M385.7 265.6h-39.3l-6.2 3.6"/>
</g>
<g fill="#000" stroke="#000" stroke-width=".3">
<path d="M35.2 13.1l5 .8-5 .8zM114.4 13.1l5 .8-5 .8zM35.2 126.3l5 .8-5 .8zM114.4 126.3l5 .8-5 .8zM41 163.5l2.9-2 .5 1.1zM57 171.4l3.4 .8-.4 1.1zM336.9 179.6l3.2-1.5 .3 1.1zM181.8 183.1l3.3-1.1 .2 1.1zM293 181.1l.9-.8 1.8 3.1zM342.6 188.1l3.3 1.3-.6 1zM152.9 236.3l3.4-.7-3 1.8zM338.8 236.7l.8 .9-3 1.9z"/>
<path d="M193.6 251.7l3.4-.7 .1 1.2zM177.8 275.6l3.6 .5-.4 1.2zM337.2 271l2.7-2.3 .6 1.1z"/>
</g>
<!-- layer: Dimensions -->
<g fill="none" stroke="#000" stroke-width=".3">
<path d="M95.9 35.7h47M109.3 36.8h5.1M180.6 36.8h16.4M226.1 28.8h15.4M232.3 32.3v20M239.5 32.3v23M87.3 58.8h9.1M87.3 43.8h7.1M89.3 47.3v8M94.9 42.3h3.5M96.4 49.9v17.4M98.4 49.9v17.4"/>
<path d="M101.9 40.3v1.5M101.9 42.3h3M104.9 40.3v1.5M108.4 42.3h3.5M109.3 58.8h35.1M109.4 46.6h3.5M111.3 40.3v15M116.4 46.1v2.5M116.4 46.6h6M122.4 46.1v2.5M125.9 46.6h3.5M126.9 49.6h3.5"/>
<path d="M133.9 49.6h3M140.4 49.6h11.4M163.3 57.8h50.8M163.3 58.8h52.3M165.4 50.8v3.5M165.4 57.8v1M165.6 45.8h3.5M172.6 45.8h6M182.1 45.8h3.5M195.1 40.3v15M218.1 55.8h16.2M227.1 58.8h21.5"/>
<path d="M235.2 54.8v3.5M246.6 51.8v3.5M246.6 58.8v3M84.1 65.3h8.8M96.4 65.3h2M101.9 65.3h3.5M165.4 62.3v3.5M165.7 77.8h57.4M167.7 70.8v3.5M167.7 77.8v6M227.1 61.8h21.5M227.1 67.8h10.1"/>
<path d="M227.1 77.8h6.4M231.5 71.3v3M235.2 61.8v6M235.2 71.3v3.5M246.6 65.3v3.5M165.7 83.8h71.4M167.7 87.3v3.5M179.6 90.2h3.5M186.6 85.6v6.7M186.6 90.2h5M191.6 85.6v6.7M195.1 90.2h3.5"/>
<path d="M235.1 87.3v18M85.3 105.9h12.8M100.9 117.8v6M101.6 103.9v2.9M101.6 105.9h3.6M105.2 103.9v2.9M105.9 117.8v6M108.6 105.9h3.5M132.2 118.8h23M134.9 112.8h20.3M153.2 105.8v3.5M153.2 112.8v6"/>
<path d="M165.7 108.8h57.4M165.7 118.8h56.9M167.7 112.3v3M227.1 108.8h10M85.3 121.8h12.1M100.9 121.8h5M109.4 121.8h3.5M153.2 122.3v3.5M35.7 164.1h-3.5M39.2 164.1h2M51.2 170.1h-3.5M57.7 170.1h-3"/>
<path d="M67 164l-22.3 .1M77 170l-15.8 .1M208.4 171.4l-23.9 8.5M336.4 178.4l-33.7 15.4M358 168.5l-18.5 8.4M52.7 186.1h3.5M59.7 186.1h6M69.2 186.1h12.6M149.6 192.3l-3.3 1.1M181.2 181.1l-28.3 10M290.5 186.1h-3.5M298.9 183.7a2.99 2.99 0 0 1 .5 4.2"/>
<path d="M299.5 195.2l-3.1 1.5M300 186.1h-6M316.1 186l-12.6 .1M326 186h3.5M333 186l10 .1M342.9 184.9l.1 1.6-.4 1.6M346.5 186.2l15.3 .1M152.6 234.9l-12.6 .2M158.1 234.9h-2M165.1 234.8h-3.5M192.8 248.8l-51.5 16.2M210.8 243.2l-14.6 4.6"/>
<path d="M330.3 241l-3.5 .1M337.3 240.8l-3.5 .1M359.3 240.3l-18.5 .5M138 266l-3.4 1.1M170.1 274l-12.7 .3M178.6 273.8l-5 .1M185.6 273.7l-3.5 .1M326 272.8l3.5 .1M333 272.9h5M341.5 272.9l12.7 .1"/>
</g>
<g fill="#000" stroke="#000" stroke-width=".3">
<path d="M92.4 35.7l3.5-.6v1.1zM142.9 35.1l3.5 .6-3.5 .5zM232.3 28.8l.6 3.5h-1.2zM239.5 28.8l.6 3.5h-1.2zM89.3 43.8l.6 3.5h-1.1zM88.8 55.3h1.1l-.6 3.5zM98.4 41.7l3.5 .6-3.5 .6zM104.9 42.3l3.5-.6v1.2zM111.3 36.8l.6 3.5h-1.2zM110.7 55.3h1.2l-.6 3.5zM112.9 46l3.5 .6-3.5 .5zM122.4 46.6l3.5-.6v1.1z"/>
<path d="M130.4 49.1l3.5 .5-3.5 .6zM136.9 49.6l3.5-.5v1.1zM164.8 54.3h1.1l-.5 3.5zM169.1 45.2l3.5 .6-3.5 .6zM178.6 45.8l3.5-.6v1.2zM195.1 36.8l.5 3.5h-1.1zM194.5 55.3h1.1l-.5 3.5zM231.7 52.3h1.2l-.6 3.5zM234.6 58.3h1.2l-.6 3.5zM238.9 55.3h1.2l-.6 3.5zM246.1 55.3h1.1l-.6 3.5zM92.9 64.7l3.5 .6-3.5 .6z"/>
<path d="M98.4 65.3l3.5-.6v1.2zM165.4 58.8l.5 3.5h-1.1zM167.1 74.3h1.2l-.6 3.5zM231.5 67.8l.6 3.5h-1.2zM230.9 74.3h1.2l-.6 3.5zM235.2 67.8l.6 3.5h-1.2zM246.6 61.8l.6 3.5h-1.1zM167.7 83.8l.6 3.5h-1.2zM183.1 89.7l3.5 .5-3.5 .6zM191.6 90.2l3.5-.5v1.1zM235.1 83.8l.6 3.5h-1.2zM98.1 105.4l3.5 .5-3.5 .6z"/>
<path d="M105.2 105.9l3.4-.5v1.1zM152.6 109.3h1.2l-.6 3.5zM167.7 108.8l.6 3.5h-1.2zM167.1 115.3h1.2l-.6 3.5zM234.5 105.3h1.2l-.6 3.5zM97.4 121.2l3.5 .6-3.5 .6zM105.9 121.8l3.5-.6v1.2zM153.2 118.8l.6 3.5h-1.2zM35.7 163.5l3.5 .6-3.5 .6zM41.2 164.1l3.5-.6v1.1zM51.2 169.5l3.5 .6-3.5 .6zM57.7 170.1l3.5-.6v1.2z"/>
<path d="M181.2 181.1l3.1-1.7 .4 1.1zM336.4 178.4l2.9-2 .5 1zM56.2 185.5l3.5 .6-3.5 .6zM65.7 186.1l3.5-.6v1.2zM149.4 191.7l3.5-.6-3.1 1.7zM290.5 185.5l3.5 .6-3.5 .6zM299.3 194.7l3.4-.9-2.9 2zM300 186.1l3.5-.6v1.2zM329.5 185.4l3.5 .6-3.5 .6zM343 186.1l3.5-.5v1.1zM152.6 234.4l3.5 .5-3.5 .6zM158.1 234.9l3.5-.6v1.1z"/>
<path d="M192.8 248.8l3.2-1.6 .3 1.1zM330.3 240.4l3.5 .5-3.5 .7zM337.3 240.8l3.5-.6v1.1zM137.8 265.5l3.5-.5-3.2 1.6zM170.1 273.4l3.5 .5-3.5 .7zM178.6 273.8l3.5-.6v1.1zM329.5 272.3l3.5 .6-3.5 .5zM338 272.9l3.5-.6v1.2z"/>
</g>
<g font-size="8.4">
<text x="33" y="154.9">Top</text>
<text x="139" y="154.4">Magnet Space</text>
<text x="296.2" y="156.4">PCB Spacer</text>
<text x="22.1" y="226.8">Insulation</text>
<text x="145.4" y="227.3">PCB Mount</text>
<text x="306.2" y="226.6">Bottom</text>
</g>
<g font-size="7">
<text x="37.8" y="10.6">A</text>
<text x="117" y="10.1">B</text>
<text x="37.8" y="137.1">A</text>
<text x="117" y="137.1">B</text>
</g>
<g font-size="4.9">
<text x="186.2" y="23">Front View</text>
<text x="109.4" y="24">Side View</text>
<text x="116.7" y="34.1">54</text>
<text x="102" y="40.7">3</text>
<text x="118.1" y="45">6</text>
<text x="174.2" y="44.3">6</text>
<text x="230.8" y="45" transform="rotate(-90 230.8 45)">27</text>
<text x="237.9" y="46.5" transform="rotate(-90 237.9 46.5)">30</text>
<text x="252.6" y="42.3">Top</text>
<text x="109.8" y="50.4" transform="rotate(-90 109.8 50.4)">22</text>
<text x="147.8" y="48.1">3</text>
<text x="193.5" y="50.4" transform="rotate(-90 193.5 50.4)">22</text>
<text x="87.8" y="54.2" transform="rotate(-90 87.8 54.2)">15</text>
<text x="163.9" y="59.5" transform="rotate(-90 163.9 59.5)">1</text>
<text x="85.4" y="63.8">2</text>
<text x="245.1" y="61.6" transform="rotate(-90 245.1 61.6)">3</text>
<text x="252.2" y="61.9">Insulation</text>
<text x="233.6" y="66.1" transform="rotate(-90 233.6 66.1)">6</text>
<text x="252.3" y="67.2">Magnet Space</text>
<text x="229.9" y="75.7" transform="rotate(-90 229.9 75.7)">10</text>
<text x="252.3" y="74.5">Motor</text>
<text x="166.2" y="82.1" transform="rotate(-90 166.2 82.1)">6</text>
<text x="252.3" y="82.5">PCB Mount</text>
<text x="187.7" y="88.7">5</text>
<text x="252.3" y="94.3">PCB Spacer</text>
<text x="233.5" y="99" transform="rotate(-90 233.5 99)">25</text>
<text x="86.6" y="104.4">3.5</text>
<text x="151.7" y="117.1" transform="rotate(-90 151.7 117.1)">6</text>
<text x="166.2" y="114.7" transform="rotate(-90 166.2 114.7)">10</text>
<text x="252.3" y="115.7">Bottom</text>
<text x="86.6" y="120.2">5</text>
<text x="58.4" y="156.1">Temp Sensor Drill</text>
<text x="59.2" y="162.4">Ø2</text>
<text x="69.2" y="168.4">Ø3</text>
<text x="197.9" y="173.4" transform="rotate(-20 197.9 173.4)">Ø30</text>
<text x="347.8" y="171.3" transform="rotate(-25 347.8 171.3)">Ø37</text>
<text x="68.9" y="174.3">Screw Thread Size</text>
<text x="201.9" y="179.6">Stir Magnet Space</text>
<text x="263.6" y="177.2">Heater Drill</text>
<text x="348.4" y="176.2">PCB Space</text>
<text x="74" y="184.5">Ø6</text>
<text x="308.3" y="184.4">Ø6</text>
<text x="351.3" y="184.6" transform="rotate(1 351.3 184.6)">Ø10</text>
<text x="74" y="191">Heater Drill</text>
<text x="352.7" y="191">Wires Feed Space</text>
<text x="141.3" y="233.4" transform="rotate(-1 141.3 233.4)">Ø2</text>
<text x="346.7" y="232.6">Screw Drill</text>
<text x="100.8" y="239.9">Temp Sensor Drill</text>
<text x="347.4" y="239" transform="rotate(-1 347.4 239)">Ø3.5</text>
<text x="200.3" y="244.8" transform="rotate(-17 200.3 244.8)">Ø54</text>
<text x="204.7" y="250.6">Sample Holder Diameter</text>
<text x="349.7" y="264.9">Screw Head Drill</text>
<text x="158.7" y="272.7" transform="rotate(-1 158.7 272.7)">Ø5</text>
<text x="346.4" y="271.3">Ø5</text>
<text x="193.5" y="278.9">Fan Wire Drill</text>
</g>
</svg>
